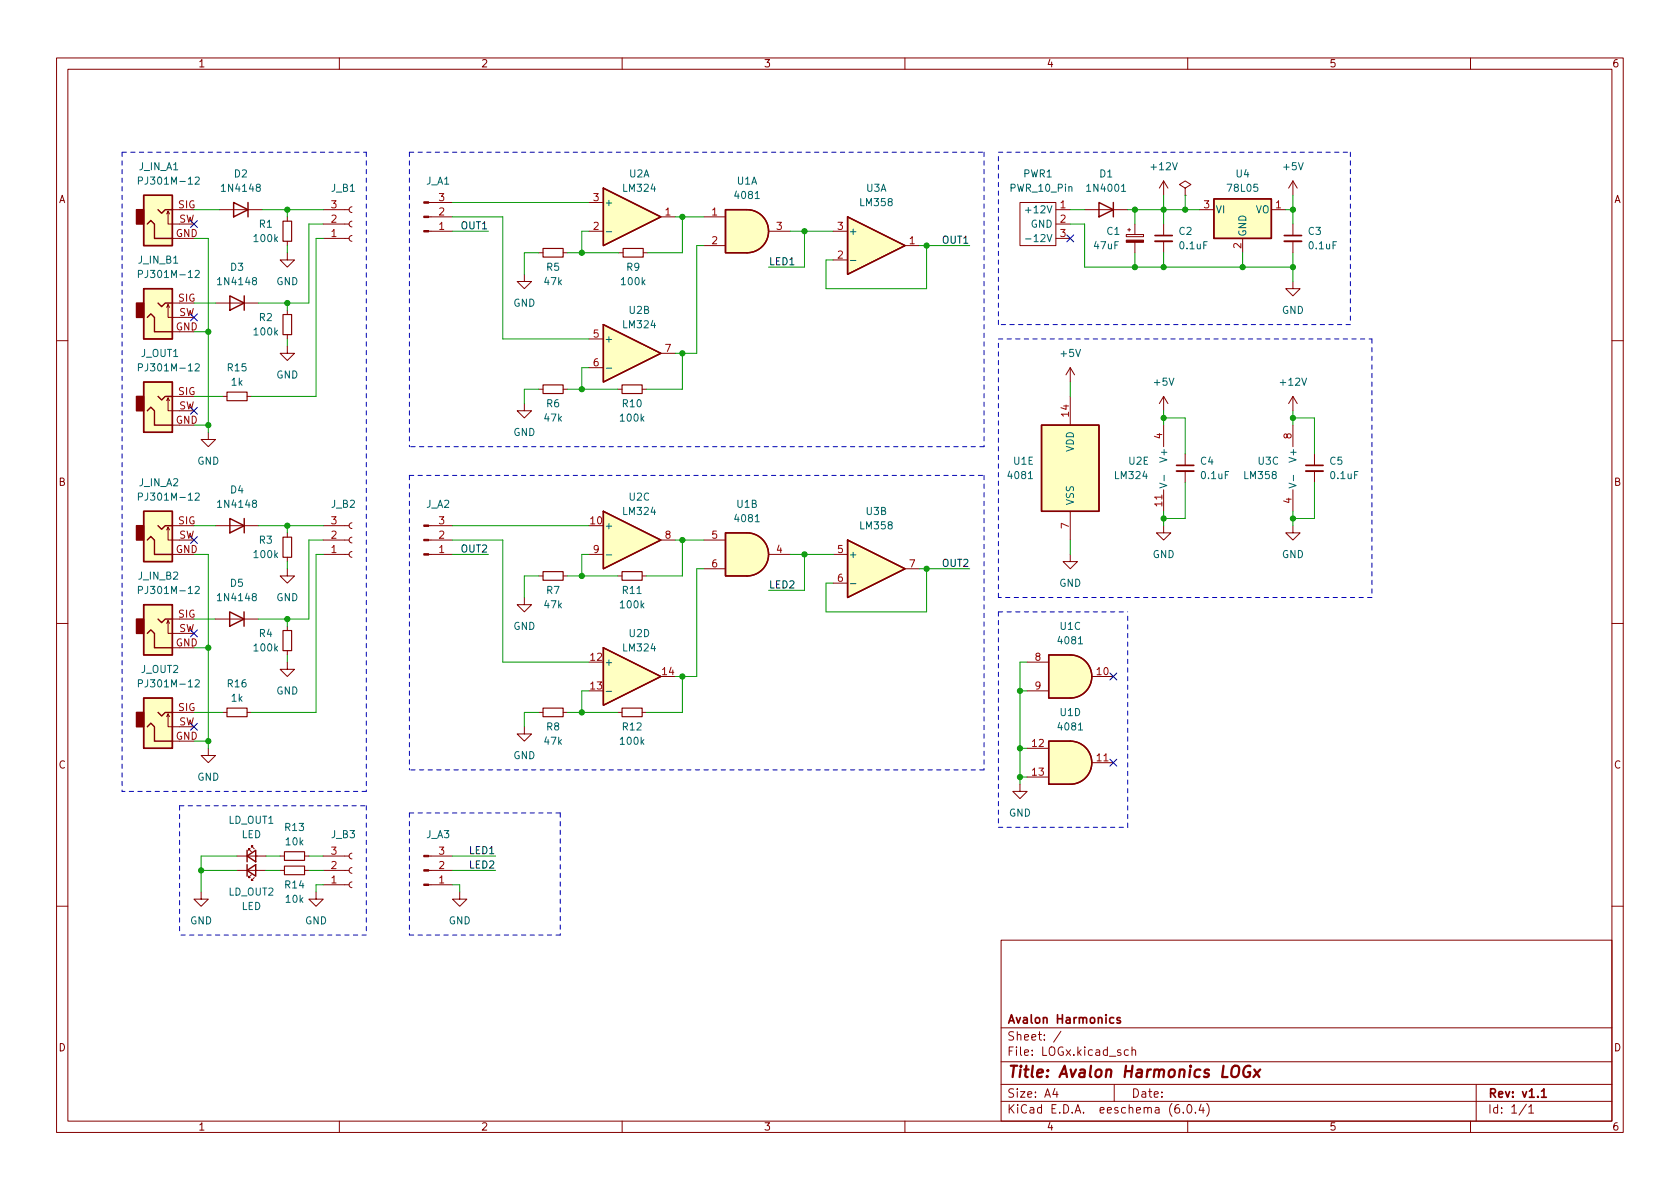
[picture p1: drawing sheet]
<svg xmlns="http://www.w3.org/2000/svg" width="297mm" height="210mm" viewBox="0 0 297 210" stroke-linecap="round" stroke-linejoin="round" font-family="sans-serif">
<g fill="none" stroke="#840000" stroke-width=".18">
<path d="M10 10.2h277v190.1h-277zM12 12.2h273v186.1h-273zM60 10.2v2M110 10.2v2M160 10.2v2M210 10.2v2M260 10.2v2M29.5 37.8l.2-.5v2.3h2M29.7 37.3l.3 .5M30.5 37.1h1.2M38.8 37.1h7.6M50.8 38.3v.8"/>
<path d="M57.1 37.1h4.6M57.1 39.6h4.6M62.2 36.6l-.3 .1-.2 .4 .2 .3 .3 .2M62.2 39.1l-.3 .2-.2 .3 .2 .4 .3 .1M75.8 35.8h4.2M75.8 38.3h4.2M104.1 35.8h2.6M116.8 38.3h2.6M124.5 38.3h3.8M180.3 35.8h6.4v7.6h-6.4zM186.7 37.1h2.5M186.7 39.6h2.5"/>
<path d="M191.8 37.1h7.6M200.7 39.6v1.9M205.7 32v2.5M205.7 39.6v2.1M205.7 32l-.7 1.3M205.7 32l.8 1.3M209.5 33.3l1.1-.7-1.1-.6-1 .6 1 .7v1.2M209.5 34.5h.1M212.1 37.1h2.5M224.8 37.1h2.5M228.6 32v2.5M228.6 39.6v2.1"/>
<path d="M228.6 32l-.8 1.3M228.6 32l.8 1.3M29.5 54.4l.2-.6v2.3h2M29.7 53.8l.3 .6M30.5 42.2h1.2M30.5 58.7h1.2M30.5 53.6h1.2M38.1 53.6h7.6M50.8 44.7v1.3h1.3l-1.3 1.2-1.3-1.2h1.3M50.8 42.7v.7M50.8 54.9v.7M50.8 59.2v.7"/>
<path d="M57.1 42.2h4.6M62.2 41.7l-.3 .1-.2 .4 .2 .3 .3 .2M75.8 40.9h4.2M92.7 48.5v1.3h1.3l-1.3 1.2-1.3-1.2h1.3M95.2 44.7h.8M99.6 44.7h.7M104.1 40.9h2.6M104.1 59.9h2.6M109.4 44.7h.8M113.7 44.7h.8M124.5 43.4h3.8M135.9 40.9h3.8"/>
<path d="M147.3 46h2.6M147.3 40.9h2.6M160 43.4h2.6M186.7 42.2h2.5M199.1 41.5h3.1v.4h-3.1zM199.4 40.6h.5M199.6 40.4v.5M200.7 42.8v1.9M205.7 42.7v2M219.7 42.2v2.5M228.6 49.8v1.2h1.3l-1.3 1.3-1.3-1.3h1.3M228.6 42.7v2"/>
<path d="M10 60.2h2M29.5 70.9l.2-.5v2.2h2M29.7 70.4l.3 .5M30.5 70.1h1.2M30.5 75.2h1.2M36.8 76.4v1.3h1.3l-1.3 1.3-1.2-1.3h1.2M39.4 70.1h.7M43.7 70.1h.7M50.8 61.2v1.3h1.3l-1.3 1.2-1.3-1.2h1.3M92.7 71.4v1.2h1.3l-1.3 1.3-1.3-1.3h1.3M95.2 68.8h.8M99.6 68.8h.7"/>
<path d="M104.1 65h2.6M109.2 68.8h.8M113.5 68.8h.8M116.8 62.5h2.6M189.2 65l-.7 1.3M189.2 65v2.6M189.2 70.1v5.1M189.2 65l.8 1.3M205.7 70.1v2.5M205.7 75.2v3.8M205.7 70.1l-.7 1.3M205.7 70.1l.8 1.3"/>
<path d="M228.6 70.1l-.8 1.3M228.6 70.1v2.5M228.6 75.2v3.8M228.6 70.1l.8 1.3M285 60.2h2M29.5 93.7l.2-.5v2.3h2M29.7 93.2l.3 .5M30.5 98h1.2M30.5 93h1.2M38.1 93h7.6M50.8 94.2v.8M50.8 98.5v.8"/>
<path d="M57.1 98h4.6M57.1 93h4.6M57.1 95.5h4.6M62.2 92.5l-.3 .1-.2 .4 .2 .3 .3 .2M62.2 95l-.3 .1-.2 .4 .2 .4 .3 .1M62.2 97.5l-.3 .2-.2 .3 .2 .4 .3 .1M75.8 98h4.2M75.8 93h4.2M75.8 95.5h4.2M104.1 98h2.6M116.8 95.5h2.6M124.5 95.5h3.8"/>
<path d="M135.9 98h3.8M147.3 98h2.6M189.2 98v1.3h1.3l-1.3 1.3-1.2-1.3h1.2M189.2 90.4v5.1M205.7 93v1.2h1.3l-1.3 1.3-1.2-1.3h1.2M205.7 86.6v3.8M209.5 80.3v2M209.5 83.3v2M228.6 93v1.2h1.3l-1.3 1.3-1.3-1.3h1.3M228.6 86.6v3.8M232.4 80.3v2M232.4 83.3v2"/>
<path d="M10 110.2h2M29.5 110.2l.2-.5v2.3h2M29.7 109.7l.3 .5M30.5 109.5h1.2M30.5 114.5h1.2M38.1 109.5h7.6M50.8 117.1v1.3h1.3l-1.3 1.2-1.3-1.2h1.3M50.8 100.6v1.2h1.3l-1.3 1.3-1.3-1.3h1.3M50.8 110.7v.8M50.8 115.1v.7M92.7 105.7v1.2h1.3l-1.3 1.3-1.3-1.3h1.3M95.2 101.8h.8"/>
<path d="M99.6 101.8h.7M109.2 101.8h.8M113.5 101.8h.8M124.5 100.6h3.8M147.3 103.1h2.6M160 100.6h2.6M181.6 117.1h3.8M193 119.6h3.8M285 110.2h2M29.5 126.7l.2-.5v2.3h2M29.7 126.2l.3 .5M30.5 126h1.2"/>
<path d="M30.5 131.1h1.2M36.8 132.3v1.3h1.3l-1.3 1.3-1.2-1.3h1.2M39.4 126h.7M43.7 126h.7M92.7 128.5v1.3h1.3l-1.3 1.3-1.3-1.3h1.3M95.2 126h.8M99.6 126h.7M109.2 126h.8M113.5 126h.8M180.3 138.7v1.2h1.3l-1.3 1.3-1.2-1.3h1.2M181.6 132.3h3.8M181.6 137.4h3.8"/>
<path d="M181.6 122.2h3.8M193 134.9h3.8M35.6 157.7v1.3h1.2l-1.2 1.3-1.3-1.3h1.3M41.9 151.4h5.1M41.9 153.9h5.1M43.9 150.4v-.3h.3h-.3l.5 .5M44.4 154.7l-.5 .5h.3h-.3v-.3M44.4 149.9v-.3h.3h-.3l.6 .5M45 155.2l-.6 .5h.3h-.3v-.3M49.5 151.4h.8M49.5 153.9h.8M53.8 151.4h.8"/>
<path d="M53.8 153.9h.8M55.9 157.7v1.3h1.2l-1.2 1.3-1.3-1.3h1.3M57.1 151.4h4.6M57.1 153.9h4.6M57.1 156.5h4.6M62.2 150.9l-.3 .1-.2 .4 .2 .3 .3 .2M62.2 153.4l-.3 .2-.2 .3 .2 .4 .3 .1M62.2 156l-.3 .1-.2 .4 .2 .3 .3 .2M75.8 151.4h4.2M75.8 153.9h4.2M75.8 156.5h4.2M81.3 157.7v1.3h1.2l-1.2 1.3-1.3-1.3h1.3"/>
<path d="M10 160.2h2M177 166.3h108v32h-108zM285 160.2h2M60 198.3v2M110 198.3v2M160 198.3v2M177 194.8h108M177 191.8h108M177 187.8h108M177 181.8h108M186.5 192.5l-.4 1h1M186.9 193v1"/>
<path d="M187.6 182.4l-1.3 1.9M197 191.8v3M199.5 185.7l-.4-.1-.3 .3v.4l.1 .3h.6M200.1 185.8l.3-.2 .3 .1 .1 .9M200.1 185.1v1.5M208.4 195.3a.59 .59 0 0 0-.7 .7v.5l.2 .3h.4l.2-.1 .1-.5-.2-.2-.4-.1-.3 .3M209.2 196.7v.1M210 198.3v2M210.1 195.4l.1-.1a.81 .81 0 0 1 .6 .7 .81 .81 0 0 1-.3 .8h-.1a.81 .81 0 0 1-.6-.6 .81 .81 0 0 1 .3-.8zM211.4 196.7v.1M212.4 195.3l-.4 1h.9M212.7 195.8v1"/>
<path d="M213.4 195.1a1.72 1.72 0 0 1 0 2.3M260 198.3v2M261 191.8v6.5M269.9 195.3l-1.3 1.9M270.3 195.8l.4-.5v1.5M270.3 196.8h.9"/>
</g>
<path d="M204.2 41.7h3.1M227.1 41.7h3M208 82.3h3.1M230.9 82.3h3M198.1 180l-.4-.1-.2 .2 .1 .3 .5 .1v.4h-.6M272.6 193l.4-.5v1.5M272.6 194h.8" fill="none" stroke="#840000" stroke-width=".3"/>
<path d="M221.1 188.6a1.02 1.02 0 0 0-1.2 .6 1.02 1.02 0 0 0 .5 1.3l.6-.2v-.7h-.3M221.8 189.1l.9 1.4M222.8 189.1l-1.2 1.4" fill="none" stroke="#840000" stroke-width=".4"/>
<g fill="#ffffc2" stroke="#ffffc2" stroke-width=".18">
<path d="M214.6 35.2h10.2v7h-10.2z"/>
<path d="M149.9 95.5l10.1 5.1-10.1 5.1z"/>
<path d="M184.1 75.2h10.2v15.2h-10.2z"/>
<path d="M149.9 38.3l10.1 5.1-10.1 5.1z"/>
<path d="M132.1 37.1a3.8 3.8 0 0 1 3.8 3.8 3.8 3.8 0 0 1-3.8 3.8z"/>
<path d="M128.3 37.1h3.8v7.6h-3.8z"/>
<path d="M106.7 57.4l10.1 5.1-10.1 5.1z"/>
<path d="M25.4 123.4h5.1v8.9h-5.1z"/>
<path d="M189.2 131.1a3.8 3.8 0 0 1 3.8 3.8 3.8 3.8 0 0 1-3.8 3.8z"/>
<path d="M185.4 131.1h3.8v7.6h-3.8z"/>
<path d="M189.2 115.8a3.8 3.8 0 0 1 3.8 3.8 3.8 3.8 0 0 1-3.8 3.8z"/>
<path d="M185.4 115.8h3.8v7.6h-3.8z"/>
<path d="M106.7 90.4l10.1 5.1-10.1 5.1z"/>
<path d="M132.1 94.2a3.8 3.8 0 0 1 3.8 3.8 3.8 3.8 0 0 1-3.8 3.8z"/>
<path d="M128.3 94.2h3.8v7.6h-3.8z"/>
<path d="M106.7 33.3l10.1 5-10.1 5.1z"/>
<path d="M106.7 114.5l10.1 5.1-10.1 5.1z"/>
<path d="M25.4 51h5.1v8.9h-5.1z"/>
<path d="M25.4 90.4h5.1v8.9h-5.1z"/>
<path d="M25.4 67.6h5.1v8.8h-5.1z"/>
<path d="M25.4 106.9h5.1v8.9h-5.1z"/>
<path d="M25.4 34.5h5.1v8.9h-5.1z"/>
</g>
<g fill="none" stroke="#840000" stroke-width=".25">
<path d="M25.4 34.5h5.1v8.9h-5.1zM26 39.6l.7-.6 .6 .6v2.6h3.2M27.9 37.1l.7 .6 .6-.6h1.3M41.3 35.8l2.5 1.3-2.5 1.2zM43.8 35.8v2.5M106.7 33.3l10.1 5-10.1 5.1zM128.3 37.1h3.8a3.8 3.8 0 0 1 3.8 3.8 3.8 3.8 0 0 1-3.8 3.8h-3.8zM149.9 38.3l10.1 5.1-10.1 5.1zM194.3 35.8l2.5 1.3-2.5 1.2zM196.8 35.8v2.5M214.6 35.2h10.2v7h-10.2zM25.4 51h5.1v8.9h-5.1z"/>
<path d="M26 56.1l.7-.6 .6 .6v2.6h3.2M27.9 53.6l.7 .6 .6-.6h1.3M40.6 52.3l2.6 1.3-2.6 1.3zM43.2 52.3v2.6M106.7 57.4l10.1 5.1-10.1 5.1zM25.4 67.6h5.1v8.8h-5.1zM26 72.6l.7-.6 .6 .6v2.6h3.2M27.9 70.1l.7 .6 .6-.6h1.3M184.1 75.2h10.2v15.2h-10.2zM25.4 90.4h5.1v8.9h-5.1zM26 95.5l.7-.6 .6 .6v2.5h3.2M27.9 93l.7 .6 .6-.6h1.3"/>
<path d="M40.6 91.7l2.6 1.3-2.6 1.2zM43.2 91.7v2.5M106.7 90.4l10.1 5.1-10.1 5.1zM128.3 94.2h3.8a3.8 3.8 0 0 1 3.8 3.8 3.8 3.8 0 0 1-3.8 3.8h-3.8zM149.9 95.5l10.1 5.1-10.1 5.1zM25.4 106.9h5.1v8.9h-5.1zM26 112l.7-.6 .6 .6v2.5h3.2M27.9 109.5l.7 .6 .6-.6h1.3M40.6 108.2l2.5 1.3-2.5 1.2zM43.1 108.2v2.5M106.7 114.5l10.1 5.1-10.1 5.1zM185.4 115.8h3.8a3.8 3.8 0 0 1 3.8 3.8 3.8 3.8 0 0 1-3.8 3.8h-3.8z"/>
<path d="M25.4 123.4h5.1v8.9h-5.1zM26 128.5l.7-.6 .6 .6v2.6h3.2M27.9 126l.7 .6 .6-.6h1.3M185.4 131.1h3.8a3.8 3.8 0 0 1 3.8 3.8 3.8 3.8 0 0 1-3.8 3.8h-3.8zM43.7 153.9l1.5-1v2zM43.7 151.4l1.5-1v2zM43.7 150.4v2M43.7 152.9v2"/>
</g>
<g fill="none" stroke="#840000" stroke-width=".2">
<path d="M50 39.1h1.6v3.6h-1.6zM50 55.6h1.6v3.6h-1.6zM96 43.9h3.6v1.6h-3.6zM110.2 43.9h3.5v1.6h-3.5zM40.1 69.3h3.6v1.6h-3.6zM96 68.1h3.6v1.5h-3.6zM110 68.1h3.5v1.5h-3.5zM50 95h1.6v3.5h-1.6zM50 111.5h1.6v3.6h-1.6zM96 101.1h3.6v1.5h-3.6zM110 101.1h3.5v1.5h-3.5zM40.1 125.2h3.6v1.5h-3.6z"/>
<path d="M96 125.2h3.6v1.5h-3.6zM110 125.2h3.5v1.5h-3.5zM50.3 150.6h3.5v1.5h-3.5zM50.3 153.2h3.5v1.5h-3.5z"/>
</g>
<g fill="#840000" stroke="#840000" stroke-width=".18">
<path d="M199.1 42.5h3.1v.3h-3.1z"/>
<path d="M74.9 35.7h.9v.2h-.9z"/>
<path d="M74.9 38.2h.9v.3h-.9z"/>
<path d="M74.9 40.8h.9v.2h-.9z"/>
<path d="M74.9 92.8h.9v.3h-.9z"/>
<path d="M74.9 95.4h.9v.2h-.9z"/>
<path d="M74.9 97.9h.9v.3h-.9z"/>
<path d="M74.9 151.3h.9v.2h-.9z"/>
<path d="M74.9 153.8h.9v.2h-.9z"/>
<path d="M74.9 156.3h.9v.3h-.9z"/>
</g>
<path d="M204.2 42.7h3.1M227.1 42.7h3M208 83.3h3.1M230.9 83.3h3" fill="none" stroke="#840000" stroke-width=".33"/>
<g fill="none" stroke="#006464" stroke-width=".18">
<path d="M24.5 32l.6-.1 .1-.2-.1-.3-.6-.1v1.3M34.5 31.4l.5-.1 .2 .4-.7 .9h.7M181.3 37.2h1M198.3 33.8h.7M24.5 48.5l.6-.1 .1-.2-.1-.3-.6-.1v1.3M34.5 47.9l.5-.1 .2 .4-.7 .9h.7M107.2 41h1M150.4 46.1h.9M181.3 42.2h1M24.5 65l.6-.1 .1-.2-.1-.3-.6-.1v1.3M34.5 64.4l.5-.1 .2 .4-.7 .9h.7M107.2 65.1h1"/>
<path d="M24.5 87.8h.6l.1-.2-.1-.3-.6-.1v1.3M34.5 87.3l.5-.1 .2 .3-.7 1h.7M107.2 98.1h1M205 85.4l1.3 .5-1.3 .4M205.8 84v1M227.9 85.4l1.3 .5-1.3 .4M228.7 84v1M24.5 104.4l.6-.1 .1-.2-.1-.3-.6-.1v1.3M34.5 103.8l.5-.1 .2 .4-.7 .9h.7M150.4 103.2h.9M24.5 120.9l.6-.1 .1-.2-.1-.3-.6-.1v1.3M34.5 120.3l.5-.1 .2 .4-.7 .9h.7"/>
<path d="M107.2 122.3h1"/>
</g>
<g fill="#840000" stroke="#840000" stroke-width=".25">
<path d="M24.1 126h1.3v2.5h-1.3z"/>
<path d="M24.1 53.6h1.3v2.5h-1.3z"/>
<path d="M24.1 93h1.3v2.5h-1.3z"/>
<path d="M24.1 70.1h1.3v2.5h-1.3z"/>
<path d="M24.1 109.5h1.3v2.5h-1.3z"/>
<path d="M24.1 37.1h1.3v2.5h-1.3z"/>
</g>
<g fill="none" stroke="#0000c2" stroke-width=".18" stroke-dasharray=".8 .8">
<path d="M21.6 26.9h43.2M21.6 26.9v113M64.8 26.9v113M72.4 26.9v52.1M72.4 26.9h101.6M174 26.9v52.1M176.5 26.9h62.3M238.8 26.9v30.5M176.5 57.4v-30.5M176.5 59.9h66.1M238.8 57.4h-62.3M242.6 59.9v45.8"/>
<path d="M174 79h-101.6M72.4 84.1v52M72.4 84.1h101.6M174 84.1v52M176.5 108.2v38.1M176.5 108.2h22.9M176.5 105.7v-45.8M242.6 105.7h-66.1M64.8 139.9h-43.2M174 136.1h-101.6M31.7 142.5v22.8M31.7 142.5h33.1"/>
<path d="M64.8 142.5v22.8M72.4 143.8v21.5M72.4 143.8h26.7M99.1 143.8v21.5M176.5 146.3h22.9M199.4 146.3v-38.1M64.8 165.3h-33.1M99.1 165.3h-26.7"/>
</g>
<g fill="none" stroke="#009600" stroke-width=".18">
<path d="M34.3 37.1h4.5M46.4 37.1h10.7M50.8 37.1v1.2M57.1 39.6h-2.5v14h-8.9M80 38.3h8.9v21.6h15.2M80 35.8h24.1M119.4 38.3h5.1M120.6 38.3v6.4h-6.1M189.2 39.6h2.6v7.6h36.8M189.2 37.1h2.6M199.4 37.1h12.7M200.7 37.1v2.5"/>
<path d="M205.7 34.5v5.1M209.5 34.5v2.6M227.3 37.1h1.3M228.6 34.5v5.1M34.3 42.2h2.5v34.2M34.3 53.6h3.8M34.3 58.7h2.5M50.8 43.4v1.3M50.8 53.6v1.3M50.8 59.9v1.3M57.1 42.2h-1.2v27.9h-11.5M80 40.9h6.4"/>
<path d="M95.2 44.7h-2.5v3.8M100.3 44.7h9.1M104.1 40.9h-1.2v3.8M124.5 43.4h-1.3v19.1h-3.8M139.7 40.9h7.6M142.2 40.9v6.3h-6.3M162.6 43.4h8.8M163.8 43.4v7.6h-17.8v-5h1.3M200.7 44.7v2.5M205.7 44.7v2.5M219.7 44.7v2.5M228.6 44.7v5.1"/>
<path d="M34.3 70.1h5.1M34.3 75.2h2.5M95.2 68.8h-2.5v2.6M100.3 68.8h8.9M104.1 65h-1.2v3.8M120.6 62.5v6.3h-6.3M189.2 67.6v2.5M205.7 72.6v2.6M205.7 73.9h3.8v6.4M228.6 73.9h3.8v6.4M228.6 72.6v2.6M34.3 98h2.5v34.3"/>
<path d="M34.3 93h3.8M45.7 93h11.4M50.8 93v1.2M50.8 99.3v1.3M57.1 95.5h-2.5v14h-8.9M57.1 98h-1.2v28h-11.5M80 95.5h8.9v21.6h15.2M80 98h6.4M80 93h24.1M104.1 98h-1.2v3.8M119.4 95.5h5.1M120.6 95.5v6.3h-6.3"/>
<path d="M139.7 98h7.6M142.2 98v6.4h-6.3M189.2 95.5v2.5M205.7 90.4v2.6M209.5 85.3v6.4h-3.8M228.6 90.4v2.6M232.4 85.3v6.4h-3.8M34.3 109.5h3.8M34.3 114.5h2.5M50.8 109.5v1.2M50.8 115.8v1.3M95.2 101.8h-2.5v3.9"/>
<path d="M100.3 101.8h8.9M120.6 119.6v6.4h-6.3M124.5 100.6h-1.3v19h-3.8M162.6 100.6h8.8M163.8 100.6v7.6h-17.8v-5.1h1.3M181.6 117.1h-1.3v21.6M34.3 126h5.1M34.3 131.1h2.5M95.2 126h-2.5v2.5M100.3 126h8.9M104.1 122.2h-1.2v3.8M180.3 122.2h1.3"/>
<path d="M180.3 132.3h1.3M180.3 137.4h1.3M35.6 153.9h6.3M41.9 151.4h-6.3v6.3M47 153.9h2.5M47 151.4h2.5M54.6 153.9h2.5M54.6 151.4h2.5M57.1 156.5h-1.2v1.2M80 153.9h7.6M80 151.4h7.6M80 156.5h1.3v1.2"/>
</g>
<g fill="none" stroke="#000084" stroke-width=".18">
<path d="M33.7 39l1.2 1.2M34.9 39l-1.2 1.2M33.7 55.5l1.2 1.2M34.9 55.5l-1.2 1.2M188.6 41.5l1.2 1.3M189.8 41.5l-1.2 1.3M33.7 72l1.2 1.2M34.9 72l-1.2 1.2M33.7 94.9l1.2 1.2M34.9 94.9l-1.2 1.2M33.7 111.4l1.2 1.2M34.9 111.4l-1.2 1.2"/>
<path d="M196.2 119l1.3 1.2M197.5 119l-1.3 1.2M33.7 127.9l1.2 1.2M34.9 127.9l-1.2 1.2M196.2 134.3l1.3 1.2M197.5 134.3l-1.3 1.2"/>
</g>
<g fill="#009600" stroke="#009600" stroke-width=".18">
<circle cx="142.2" cy="98" r=".46"/>
<circle cx="142.2" cy="40.9" r=".46"/>
<circle cx="163.8" cy="100.6" r=".46"/>
<circle cx="163.8" cy="43.4" r=".46"/>
<circle cx="180.3" cy="122.2" r=".46"/>
<circle cx="180.3" cy="132.3" r=".46"/>
<circle cx="180.3" cy="137.4" r=".46"/>
<circle cx="200.7" cy="37.1" r=".46"/>
<circle cx="200.7" cy="47.2" r=".46"/>
<circle cx="205.7" cy="37.1" r=".46"/>
<circle cx="209.5" cy="37.1" r=".46"/>
<circle cx="228.6" cy="37.1" r=".46"/>
<circle cx="219.7" cy="47.2" r=".46"/>
<circle cx="228.6" cy="47.2" r=".46"/>
<circle cx="205.7" cy="47.2" r=".46"/>
<circle cx="205.7" cy="91.7" r=".46"/>
<circle cx="228.6" cy="73.9" r=".46"/>
<circle cx="205.7" cy="73.9" r=".46"/>
<circle cx="228.6" cy="91.7" r=".46"/>
<circle cx="120.6" cy="95.5" r=".46"/>
<circle cx="102.9" cy="101.8" r=".46"/>
<circle cx="120.6" cy="38.3" r=".46"/>
<circle cx="120.6" cy="62.5" r=".46"/>
<circle cx="102.9" cy="68.8" r=".46"/>
<circle cx="36.8" cy="114.5" r=".46"/>
<circle cx="50.8" cy="93" r=".46"/>
<circle cx="36.8" cy="58.7" r=".46"/>
<circle cx="120.6" cy="119.6" r=".46"/>
<circle cx="102.9" cy="126" r=".46"/>
<circle cx="36.8" cy="75.2" r=".46"/>
<circle cx="50.8" cy="109.5" r=".46"/>
<circle cx="36.8" cy="131.1" r=".46"/>
<circle cx="50.8" cy="53.6" r=".46"/>
<circle cx="50.8" cy="37.1" r=".46"/>
<circle cx="102.9" cy="44.7" r=".46"/>
<circle cx="35.6" cy="153.9" r=".46"/>
</g>
<text font-size="2.8" fill="#840000" x="178" y="190.6">Title: Avalon Harmonics LOGx</text>
<g font-size="2.1" fill="#840000">
<text x="178" y="184">Sheet: /</text>
<text x="178" y="181">Avalon Harmonics</text>
<text x="178" y="186.7">File: LOGx.kicad_sch</text>
<text x="178" y="196.9">KiCad E.D.A. eeschema (6.0.4)</text>
<text x="178" y="194.1">Size: A4</text>
<text x="200" y="194.1">Date:</text>
<text x="263" y="194.1">Rev: v1.1</text>
<text x="263" y="196.9">Id: 1/1</text>
</g>
<g font-size="1.8" fill="#840000">
<text x="35" y="11.9">1</text>
<text x="85" y="11.9">2</text>
<text x="135" y="11.9">3</text>
<text x="185" y="11.9">4</text>
<text x="235" y="11.9">5</text>
<text x="285" y="11.9">6</text>
<text x="10.3" y="35.9">A</text>
<text x="285.3" y="35.9">A</text>
<text x="10.3" y="85.9">B</text>
<text x="285.3" y="85.9">B</text>
<text x="10.3" y="135.9">C</text>
<text x="285.3" y="135.9">C</text>
<text x="10.3" y="185.9">D</text>
<text x="285.3" y="185.9">D</text>
<text x="35" y="199.9">1</text>
<text x="85" y="199.9">2</text>
<text x="135" y="199.9">3</text>
<text x="185" y="199.9">4</text>
<text x="235" y="199.9">5</text>
<text x="285" y="199.9">6</text>
</g>
<g font-size="1.8" fill="#006464">
<text x="24.6" y="30.1">J_IN_A1</text>
<text x="25.3" y="32.6">PJ301M-12</text>
<text x="39.5" y="33.9">1N4148</text>
<text x="41.4" y="31.4">D2</text>
<text x="58.6" y="33.9">J_B1</text>
<text x="75.4" y="32.6">J_A1</text>
<text x="110.3" y="33.9">LM324</text>
<text x="111.3" y="31.4">U2A</text>
<text x="130.1" y="35.2">4081</text>
<text x="130.3" y="32.6">U1A</text>
<text x="153.2" y="33.9">U3A</text>
<text x="178.7" y="33.9">PWR_10_Pin</text>
<text x="181" y="31.4">PWR1</text>
<text x="192.5" y="33.9">1N4001</text>
<text x="194.4" y="31.4">D1</text>
<text x="203.7" y="30.1">+12V</text>
<text x="217.2" y="33.9">78L05</text>
<text x="218.6" y="31.4">U4</text>
<text x="227" y="30.1">+5V</text>
<text x="45.9" y="40.3">R1</text>
<text x="106.8" y="36.4">+</text>
<text x="150" y="41.5">+</text>
<text x="152.2" y="36.4">LM358</text>
<text x="182" y="37.7">+12V</text>
<text x="182.3" y="40.3">GND</text>
<text x="195.7" y="41.5">C1</text>
<text x="208.5" y="41.5">C2</text>
<text x="214.9" y="37.7">VI</text>
<text x="220.3" y="41.9" transform="rotate(-90 220.3 41.9)">GND</text>
<text x="222" y="37.7">VO</text>
<text x="231.3" y="41.5">C3</text>
<text x="24.5" y="46.6">J_IN_B1</text>
<text x="40.8" y="47.9">D3</text>
<text x="45" y="42.8">100k</text>
<text x="96.7" y="47.9">R5</text>
<text x="110.8" y="47.9">R9</text>
<text x="182.4" y="42.8">-12V</text>
<text x="193.5" y="44.1">47uF</text>
<text x="208.7" y="44.1">0.1uF</text>
<text x="231.5" y="44.1">0.1uF</text>
<text x="25.3" y="49.1">PJ301M-12</text>
<text x="38.8" y="50.4">1N4148</text>
<text x="48.8" y="50.4">GND</text>
<text x="96.3" y="50.4">47k</text>
<text x="110" y="50.4">100k</text>
<text x="45" y="59.3">100k</text>
<text x="45.9" y="56.8">R2</text>
<text x="90.7" y="54.2">GND</text>
<text x="110.3" y="58">LM324</text>
<text x="111.3" y="55.5">U2B</text>
<text x="226.6" y="55.5">GND</text>
<text x="24.9" y="63.1">J_OUT1</text>
<text x="25.3" y="65.7">PJ301M-12</text>
<text x="40.3" y="65.7">R15</text>
<text x="106.8" y="60.6">+</text>
<text x="187.6" y="63.1">+5V</text>
<text x="40.9" y="68.2">1k</text>
<text x="48.8" y="66.9">GND</text>
<text x="204.1" y="68.2">+5V</text>
<text x="226.5" y="68.2">+12V</text>
<text x="90.7" y="77.1">GND</text>
<text x="96.3" y="74.5">47k</text>
<text x="96.7" y="72">R6</text>
<text x="109.8" y="74.5">100k</text>
<text x="110.1" y="72">R10</text>
<text x="34.9" y="82.2">GND</text>
<text x="179.2" y="82.2">U1E</text>
<text x="189.9" y="79.9" transform="rotate(-90 189.9 79.9)">VDD</text>
<text x="199.6" y="82.2">U2E</text>
<text x="206.4" y="81.3" transform="rotate(-90 206.4 81.3)">V+</text>
<text x="212.3" y="82.2">C4</text>
<text x="222.5" y="82.2">U3C</text>
<text x="229.2" y="81.3" transform="rotate(-90 229.2 81.3)">V+</text>
<text x="235.1" y="82.2">C5</text>
<text x="24.6" y="86">J_IN_A2</text>
<text x="25.3" y="88.5">PJ301M-12</text>
<text x="38.8" y="89.8">1N4148</text>
<text x="40.8" y="87.2">D4</text>
<text x="58.6" y="89.8">J_B2</text>
<text x="75.4" y="89.8">J_A2</text>
<text x="111.3" y="88.5">U2C</text>
<text x="130.3" y="89.8">U1B</text>
<text x="178.4" y="84.7">4081</text>
<text x="189.9" y="89.4" transform="rotate(-90 189.9 89.4)">VSS</text>
<text x="197.2" y="84.7">LM324</text>
<text x="212.5" y="84.7">0.1uF</text>
<text x="220.1" y="84.7">LM358</text>
<text x="235.4" y="84.7">0.1uF</text>
<text x="106.8" y="93.6">+</text>
<text x="110.3" y="91.1">LM324</text>
<text x="130.1" y="92.3">4081</text>
<text x="152.2" y="93.6">LM358</text>
<text x="153.2" y="91.1">U3B</text>
<text x="45" y="98.7">100k</text>
<text x="45.9" y="96.1">R3</text>
<text x="150" y="98.7">+</text>
<text x="203.8" y="98.7">GND</text>
<text x="226.6" y="98.7">GND</text>
<text x="24.5" y="102.5">J_IN_B2</text>
<text x="25.3" y="105">PJ301M-12</text>
<text x="38.8" y="106.3">1N4148</text>
<text x="40.7" y="103.8">D5</text>
<text x="48.8" y="106.3">GND</text>
<text x="96.3" y="107.6">47k</text>
<text x="96.7" y="105">R7</text>
<text x="109.8" y="107.6">100k</text>
<text x="110.1" y="105">R11</text>
<text x="187.3" y="103.8">GND</text>
<text x="45.9" y="112.6">R4</text>
<text x="90.7" y="111.4">GND</text>
<text x="111.3" y="112.6">U2D</text>
<text x="187.3" y="113.9">4081</text>
<text x="187.5" y="111.4">U1C</text>
<text x="24.9" y="119">J_OUT2</text>
<text x="45" y="115.2">100k</text>
<text x="106.8" y="117.7">+</text>
<text x="110.3" y="115.2">LM324</text>
<text x="25.3" y="121.5">PJ301M-12</text>
<text x="40.3" y="121.5">R16</text>
<text x="40.9" y="124.1">1k</text>
<text x="48.8" y="122.8">GND</text>
<text x="96.3" y="131.7">47k</text>
<text x="96.7" y="129.2">R8</text>
<text x="109.8" y="131.7">100k</text>
<text x="110.1" y="129.2">R12</text>
<text x="187.3" y="129.2">4081</text>
<text x="187.5" y="126.6">U1D</text>
<text x="90.7" y="134.2">GND</text>
<text x="34.9" y="138">GND</text>
<text x="40.4" y="145.7">LD_OUT1</text>
<text x="42.7" y="148.2">LED</text>
<text x="50.4" y="146.9">R13</text>
<text x="50.6" y="149.5">10k</text>
<text x="58.6" y="148.2">J_B3</text>
<text x="75.4" y="148.2">J_A3</text>
<text x="178.4" y="144.4">GND</text>
<text x="40.4" y="158.4">LD_OUT2</text>
<text x="42.7" y="160.9">LED</text>
<text x="50.4" y="157.1">R14</text>
<text x="50.6" y="159.6">10k</text>
<text x="33.6" y="163.4">GND</text>
<text x="53.9" y="163.4">GND</text>
<text x="79.3" y="163.4">GND</text>
</g>
<g font-size="1.8" fill="#a90000">
<text x="77.6" y="35.6">3</text>
<text x="104.9" y="35.6">3</text>
<text x="31.1" y="41.9">GND</text>
<text x="31.5" y="36.8">SIG</text>
<text x="31.6" y="39.4">SW</text>
<text x="58.6" y="41.9">1</text>
<text x="58.6" y="39.4">2</text>
<text x="58.6" y="36.8">3</text>
<text x="77.6" y="40.6">1</text>
<text x="77.6" y="38.1">2</text>
<text x="104.9" y="40.6">2</text>
<text x="117.6" y="38.1">1</text>
<text x="125.9" y="38.1">1</text>
<text x="137.3" y="40.6">3</text>
<text x="148.1" y="40.6">3</text>
<text x="187.5" y="36.8">1</text>
<text x="187.5" y="39.4">2</text>
<text x="187.5" y="41.9">3</text>
<text x="212.9" y="36.8">3</text>
<text x="225.6" y="36.8">1</text>
<text x="125.9" y="43.2">2</text>
<text x="148.1" y="45.7">2</text>
<text x="160.8" y="43.2">1</text>
<text x="219.5" y="43.9" transform="rotate(-90 219.5 43.9)">2</text>
<text x="31.5" y="53.3">SIG</text>
<text x="31.1" y="58.4">GND</text>
<text x="31.6" y="55.9">SW</text>
<text x="104.9" y="59.7">5</text>
<text x="104.9" y="64.8">6</text>
<text x="117.6" y="62.2">7</text>
<text x="31.5" y="69.8">SIG</text>
<text x="31.1" y="74.9">GND</text>
<text x="31.6" y="72.4">SW</text>
<text x="189" y="73.6" transform="rotate(-90 189 73.6)">14</text>
<text x="205.5" y="77.6" transform="rotate(-90 205.5 77.6)">4</text>
<text x="228.3" y="77.6" transform="rotate(-90 228.3 77.6)">8</text>
<text x="205.5" y="89.5" transform="rotate(-90 205.5 89.5)">11</text>
<text x="228.3" y="89" transform="rotate(-90 228.3 89)">4</text>
<text x="31.5" y="92.7">SIG</text>
<text x="31.6" y="95.2">SW</text>
<text x="58.6" y="95.2">2</text>
<text x="58.6" y="92.7">3</text>
<text x="77.6" y="95.2">2</text>
<text x="77.6" y="92.7">3</text>
<text x="104.4" y="92.7">10</text>
<text x="117.6" y="95.2">8</text>
<text x="125.9" y="95.2">5</text>
<text x="189" y="93.5" transform="rotate(-90 189 93.5)">7</text>
<text x="31.1" y="97.8">GND</text>
<text x="58.6" y="97.8">1</text>
<text x="77.6" y="97.8">1</text>
<text x="104.9" y="97.8">9</text>
<text x="125.9" y="100.3">6</text>
<text x="137.3" y="97.8">4</text>
<text x="148.1" y="97.8">5</text>
<text x="160.8" y="100.3">7</text>
<text x="148.1" y="102.9">6</text>
<text x="31.5" y="109.2">SIG</text>
<text x="31.6" y="111.8">SW</text>
<text x="31.1" y="114.3">GND</text>
<text x="104.4" y="116.8">12</text>
<text x="117.1" y="119.4">14</text>
<text x="183" y="116.8">8</text>
<text x="194" y="119.4">10</text>
<text x="31.5" y="125.7">SIG</text>
<text x="104.4" y="121.9">13</text>
<text x="183" y="121.9">9</text>
<text x="31.1" y="130.8">GND</text>
<text x="31.6" y="128.3">SW</text>
<text x="182.5" y="132.1">12</text>
<text x="182.5" y="137.2">13</text>
<text x="194" y="134.6">11</text>
<text x="58.6" y="153.7">2</text>
<text x="58.6" y="151.1">3</text>
<text x="77.6" y="153.7">2</text>
<text x="77.6" y="151.1">3</text>
<text x="58.6" y="156.2">1</text>
<text x="77.6" y="156.2">1</text>
</g>
<g font-size="1.8" fill="#0f0f0f">
<text x="81.6" y="40.5">OUT1</text>
<text x="135.9" y="46.9">LED1</text>
<text x="166.7" y="43.1">OUT1</text>
<text x="81.6" y="97.7">OUT2</text>
<text x="166.7" y="100.2">OUT2</text>
<text x="135.9" y="104">LED2</text>
<text x="83.1" y="153.6">LED2</text>
<text x="83.1" y="151">LED1</text>
</g>
</svg>
